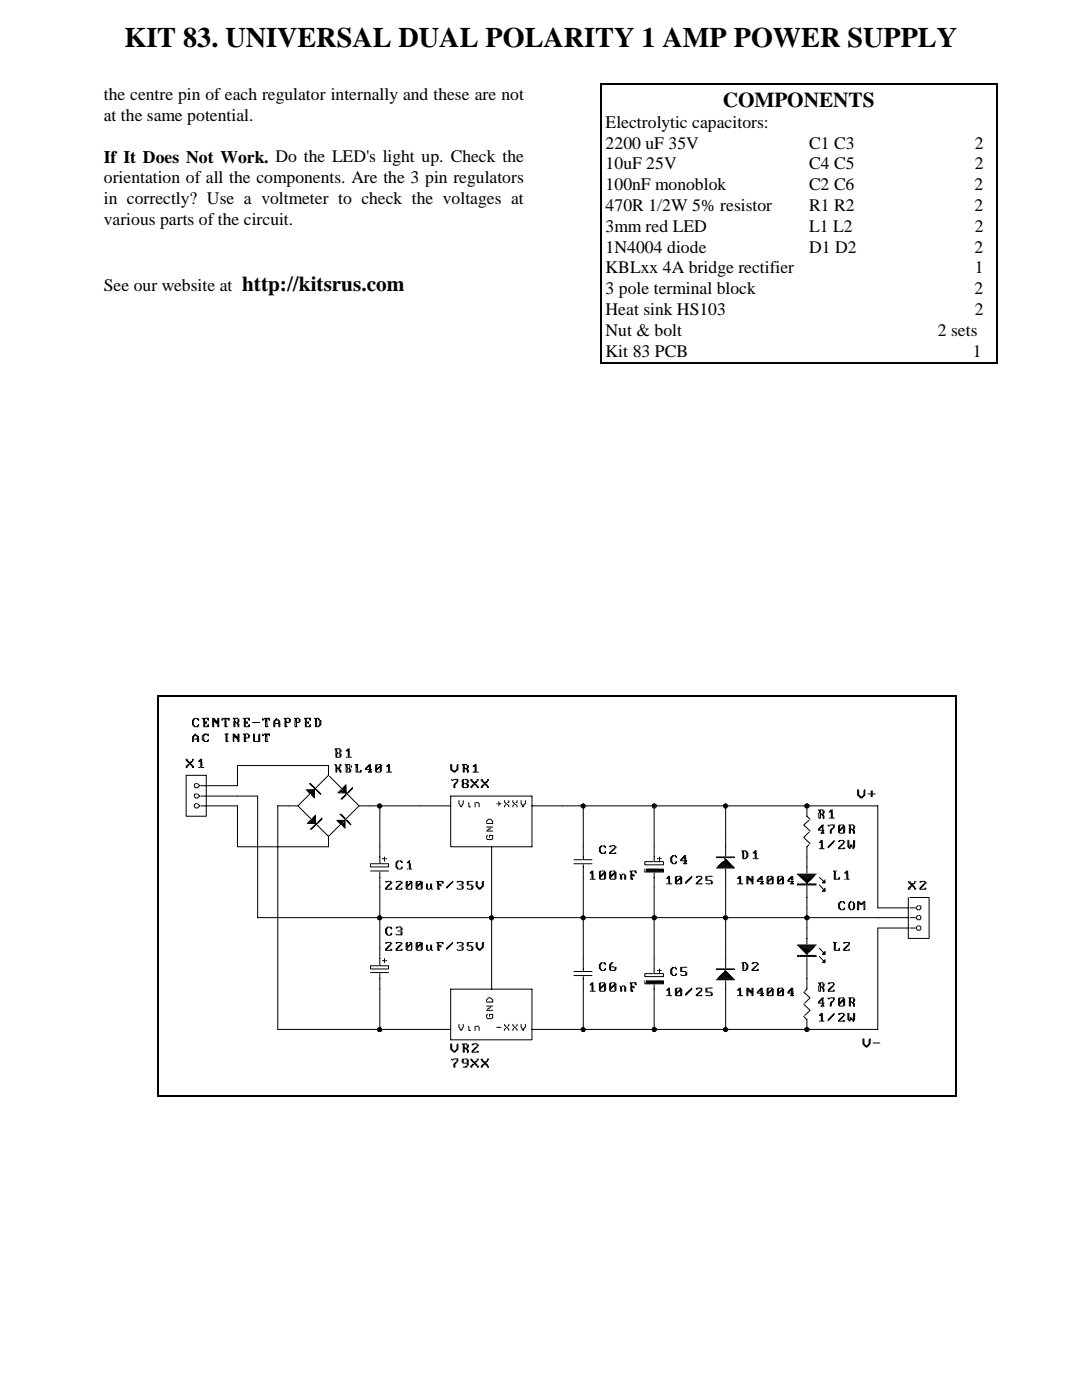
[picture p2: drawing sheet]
<svg xmlns="http://www.w3.org/2000/svg" width="216mm" height="279mm" viewBox="0 0 216 279" stroke-linecap="round" stroke-linejoin="round" font-family="sans-serif">
<g fill="none" stroke="#000" stroke-width=".2">
<path d="M37.1 151.5v.2l1.5 1.5v-.2l-.2 .2M37.4 151.5v.2l1 1.1M37.6 152.6l-.5 .4v.2h.3v-.2l.4-.4M38.4 151.5v.4l-.4 .2M38.6 151.5v.2M38.8 143.3l-.4 .5v.8l.4 .4h.6l.2-.4-.2 .2M39 146.5l-.6 .6v.9h.2v-.9l.4-.4 .6 .6-.2 .2v.5h.2v-.5l-.2-.2-.2 .2h-.4M39 143.3l-.4 .5v.8l.2 .2M39.2 156.4l-.4 .2v.4l.2 .2h.4l.4-.4-.4-.4M39.2 158.5h-.4v.5l.2 .3h.4l.4-.4-.4-.4M39.2 143.3l.4 .5-.2-.5M39.2 146.7l.4 .4"/>
<path d="M39.6 153.2h.2M40.1 151.5l-.5 .4h.7l-.2 .2v1.1h.6M40.1 156.8h1M40.1 158.9h1M40.3 151.5l-.2 .2h.2M40.3 152.1v.9M40.4 143.3l.5 .5-.2 .2v1h.9v-.4l-.2 .2M40.7 143.3l.2 .3-.2 .2 .5 .6v-.4M40.9 146.5l-.5 .4v.7l.5 .4 .7-.1v-.3l-.2 .3M40.9 143.3h.7l-.2 .3 .2 .2v-.2M40.9 144.2v.6M41.1 154.7h-4v8.2h4.1v-8.2"/>
<path d="M41.1 146.5l-.4 .4v.7l.2 .3M41.2 146.5l.4 .4-.1-.4M41.2 158.9h10.2v24.2h129.8M42.4 143.3v1.7h.2v-1.7l1.1 1.1-.3 .2v.4h.3v-.4l-.8-.8v.2l.3 .4M43.4 143.3v.7l.3 .2v-.9M44.3 143.3v.5l.4-.5 .4 .5-.2 .2v1h.4l-.2-.2v-.8l-.2-.2 .4-.5 .4 .5v-.5h-.2M44.9 146.5l.4 .4-.2 .2v.9h.4l-.2-.1v-.8l-.2-.2 .4-.4h-.4M44.9 143.3h.2M46.5 146.5v1.5h.2v-1.5l1 1-.2 .1v.4h.2v-.4l-.8-.7v.2l.5 .4M46.5 143.3l.4 .5-.2 .2v1h.2v-1l.8 .8-.2 .2h.2l-.2-.2 .2-.2-.3-.4 .3-.2v-.4l-.2 .4M46.8 143.3l.1 .3-.1 .2M46.9 143.3h.6v.3"/>
<path d="M47.5 146.5v.6l.2 .2v-.8M48.5 146.5l.5 .4-.3 .2v.9h.4l-.1-.1v-.8l.1 .2h.4l.3-.2v-.4l-.3 .2v.2M48.5 143.3l.5 .5-.3 .2v1h1.1v-.4l-.3 .2M48.7 146.5l.3 .2-.3 .2M48.7 143.3l.3 .3-.3 .2 .6 .6v-.4M49 146.5h.5v.2M49 143.3h.8l-.3 .3 .3 .2v-.2M49 144.2v.6M50.4 144.2h1.4M50.6 146.5v1.4l.2 .1 1-.1v-1.4l-.2 .2v1.2M50.8 146.5v1.4M52.4 146.5v.4l.4-.4 .5 .4-.3 .2v.9h.5l-.2-.1v-.8l-.3-.2 .5-.4 .3 .4v-.4h-.2"/>
<path d="M52.4 143.3v.5l.4-.5 .5 .5-.3 .2v1h.5l-.2-.2v-.8l-.3-.2 .5-.5 .3 .5v-.5h-.2M53 146.5h.3M53 143.3h.3M55.2 143.3l-.6 .7v1h.2v-1l.4-.4 .7 .6-.3 .2v.6h.3v-.6l-.3-.2-.2 .2h-.4M55.4 143.6l.5 .4M56.7 143.3l.4 .5-.2 .2v1h.4l-.2-.2v-.8l.2 .2h.4l.2-.2v-.4l-.2 .4M56.9 143.3l.2 .3-.2 .2M57.1 143.3h.6v.3M58.7 143.3l.5 .5-.3 .2v1h.4l-.1-.2v-.8l.1 .2h.4l.2-.2v-.4l-.2 .4M58.9 143.3l.3 .3-.3 .2M59.2 143.3h.5v.3M60.7 143.3l.4 .5-.2 .2v1h1v-.4l-.2 .2"/>
<path d="M60.9 143.3l.2 .3-.2 .2 .6 .6v-.4M61.1 157.6l.6 .6h.2l.9 .8v.3l-.6-.6 .6-.7v.9l-.2-.4-.9-.9-.2 .2 .4 .2 .5-.4 .2 .4 .2-.2-.2-.2M61.1 143.3h.8l-.2 .3 .2 .2v-.2M61.1 144.2v.6M61.3 157.6l.4 .2 .5-.2M61.7 156.4l2.3 2.1-.8-.9M61.9 156.4l.9 .8M62.8 143.3l.4 .5-.2 .2v1h.6l.4-.4v-.8l-.2 .2v.6l-.2 .2M63 143.3l.2 .3-.2 .2 .2 .2v.8M63.2 143.3h.4l.1 .5v-.2M65.8 154.9l5.8 5.9-6.1 6.1-6-6.1 6-6.1v-1.9h-18.1v4h-6.2M66.8 149.4l.4 .5-.2 .2v1h.8l.2-.2v-.4l-.2 .4"/>
<path d="M66.8 152.6l.4 .4-.2 .2v.9h.2v-.9l.8 .7-.2 .2h.2l-.4-.4 .2-.1-.2-.2 .2-.2v-.6l.2 .2v-.2M67 149.4l.2 .2-.2 .3 .4 .4-.2 .2v.4M67 152.6l.2 .2-.2 .2M67.2 149.4h.6v1.1l-.2-.2M67.6 153v.2M68 157.6l-.6 .6M68 149.6v.5M68.3 157.8l-.3 .2M68.8 152.6l.5 .4-.2 .2v.9h.7l.2-.2v-.3l-.2 .3M69.1 156.6l-1.5 1.6h1.2l.3 .3-1.1 1h.3l.8-.8M69.1 156.8l-.4 .4v.4l-.4 .4h.4l.4-.4v.4l.4 .2 .8-.8v-.2l-.8 .8M69.1 157l-.3 .2v.4l.3-.4"/>
<path d="M69.1 152.6l.2 .2-.2 .2 .4 .4-.2 .2v.3M69.1 151.1h.2M69.3 152.6h.5v1l-.1-.2M69.5 149.4l-.4 .5h.6l-.2 .2v1h.6M69.7 149.4l-.2 .2h.2M69.7 150.1v.8M70.1 152.8v.4M70.8 152.6l.5 .4-.3 .2v.9h1.1v-.4l-.2 .2M71 152.6l.3 .2-.3 .2 .3 .2v.7M71.3 152.6h.1M73.7 152.6l-.8 .8v.2h1.2l-.6 .5h.6l-.4-.4M73.9 152.8l-.2 .1v.5h.2v-.5"/>
<path d="M73.9 152.6l-.8 .8M75.1 152.6l-.2 .2v1.1l.2 .2h.8l.2-.2v-1.1l-1 .9v.2M75.4 152.6l-.2 .2v.8l.8-.8v-.2h-.4M75.9 153.2v.7M77.1 154.1h.3M77.5 152.6l-.4 .4h.6l-.2 .2v.9h.7M77.7 152.6l-.2 .2h.2M77.7 153.2v.7M89.9 158.9h16.2v10.1h-16.2zM89.9 152.6v1l.7 .5h.2l.6-.5v-1l-.2 .2v.8l-.4 .3-.7-.3v-1M90.1 155.5v.2l.5-.2h.8l-.2 .2v.5l-.6 .6v.4h.2v-.4l-.2-.2 .4-.4M91.4 155.7v.3"/>
<path d="M91.6 159.8v.6l.4 .6 .4-.6v-.6M92.2 152.6l.4 .4-.2 .2v.9h.2v-.9l.8 .7-.2 .2h.2l-.2-.2 .2-.2-.4-.3 .4-.2v-.4l-.2 .2v.2M92.4 152.6l.2 .2-.2 .2M92.4 155.5l-.2 .2v.5l.2 .2-.2 .2v.4l.2 .2h.8l.2-.2v-.4l-.2 .4M92.6 152.6h.5v.2M92.6 155.5l-.2 .2v.5l.2 .2-.2 .2v.4M92.9 155.5h.3v1.1l-.3-.2M93.4 155.7v.5M94 155.5v.2l1.4 1.5v-.2l-.2 .2M94.2 155.5v.2l1 1.1M94.4 156.6l-.4 .6h.2l.4-.6M94.4 154.1h.3"/>
<path d="M94.8 152.6l-.4 .4h.6l-.2 .2v.9h.6M95 152.6l-.2 .2h.2M95 153.2v.7M95.2 155.5v.5l-.4 .2M95.4 155.5v.2M96 155.5v.2l1.5 1.5v-.2l-.2 .2M96.2 155.5v.2l1.1 1.1M96.4 156.6l-.4 .6h.2l.5-.6M97.3 155.5v.5l-.4 .2M97.5 155.5v.2M99.5 160v.8M100.7 159.8v.3l.8 .7v.2"/>
<path d="M101.5 159.8v.3l-.2 .1M102.3 159.8v.3l.9 .7v.2M103.2 159.8v.3l-.2 .1M104 159.8v.6l.4 .6 .1-.4 .3-.2v-.6M171.1 157.6v1.1l.7 .6h.2l.6-.6v-1.1l-.2 .2v.9l-.4 .3h-.2l-.5-.3v-1.1M173.2 158.5h.4M173.8 157.8v1.2h.2v-1.2M174.2 158.5h.4M39.2 160.4l-.4 .2v.4l.2 .2h.4l.4-.4-.4-.4M40.1 160.8h1M41.2 160.8h6.2v8.2h18.1v-2.1M59.5 160.8h-4.1v44.6h34.5"/>
<path d="M61.9 163.7l-.6 .6M62.2 163.9l-.3 .2M63 162.7l-1.5 1.6h1.3l.2 .2-1.1 1h.3l.8-.9M63 162.9l-.4 .4v.4l-.4 .4h.4l.4-.4v.4l.4 .2 .8-.8v-.2l-.8 .8M63 163.1l-.2 .2v.4l.2-.4M67.2 163.7l1.6 1.4v.2l-.5-.7 .5-.5v.7l-1-1.1-.2 .1 .2 .3h.2l.5-.4 .2 .4 .1-.3-.1-.1M67.4 163.7l.4 .1 .5-.1M67.8 162.5l2.2 2.1-.7-.9M68 162.5l.8 .8M71.6 160.8h18.3M73.9 173.8h3.6M75.4 160.6l.2-.1a.36 .36 0 0 1 .5 .1 .36 .36 0 0 1-.1 .5v.1h-.5z"/>
<path d="M75.6 160.6l.3 .1v.3h-.3zM75.8 174v18.7h1.7v.7h-3.6v-.7h1.7M75.8 160.8v11.6h1.7v.6h-3.6v-.6h1.7M76.3 171.4h.3M76.7 171v.9M76.9 171.4h.2M77.1 175.9l-.2 .1 1-.1v.5l-1 1.1h1.3v-.3h-.3M77.7 176.4l-.8 .8M78.2 176v.3M79.2 175.9l-.2 .1 1-.1v.5l-1 1.1h1.2v-.3h-.2M79.4 171.8l-.4 .4v.8l.4 .4h.6l.2-.4-.2 .2M79.6 171.8l-.4 .4v.8l.2 .2"/>
<path d="M79.8 171.8l.4 .4v-.2l-.2-.2M79.8 176.4l-.8 .8M80.2 176v.3M81.3 175.9l-.3 .1v1.2l.3 .3h.8l.1-.3v-1.2l-.9 1v.2M81.3 173.4h.1M81.4 175.9l-.1 .1v.8l.8-.8v-.1h-.4M81.7 171.8l-.4 .4h.5l-.1 1.2h.5M81.8 171.8v.2M81.9 172.4v.8M82.1 176.4v.8M83.2 175.9l-.2 .1v1.2l.2 .3h.8l.3-.3v-1.2l-1.1 1v.2M83.5 175.9l-.3 .1v.8l.8-.8v-.1h-.4"/>
<path d="M84 176.4v.8M85.1 176.4v.8l.2 .3h.4l.4-.5v.5h.2M85.3 176.4v.8M85.9 176.4v.6l.2-.2v-.4M87.1 175.9l.5 .4-.3 .1v1.1h.4l-.1-.3v-.8l.4 .4v-.4M87.3 175.9l.2 .1-.2 .3M87.6 175.9h.8l-.2 .1 .2 .3v-.3M90.4 175.9l-1.3 1.1v.2l1.3-1.2M91.2 177.2l.2 .3h.6M91.4 175.9l-.2 .1 1-.1v1.6l.2-.3v-.4M91.6 176.6h.4M92.4 176v.4"/>
<path d="M93.2 175.9v.7h1v.9l.2-.3v-.4M93.2 177.2l.2 .3h.7M93.4 160.2l.2 .8h.3M93.4 175.9v.5M93.6 175.9h.8M94.8 160.2v.8M95 160.2h.4l.2 .2v.6M95 175.9v.9l.6 .7h.2l.6-.7v-.9l-.2 .1v.8l-.4 .4h-.2l-.4-.4v-.9M97.1 164.1v-.2l.4-.4h.4l.4 .4v.4h-1.2M97.1 165.9h1.2M97.1 165.1h1.2M97.3 166.7l-.2 .4"/>
<path d="M97.7 167.1v-.4h.6v.6l-.2 .3h-.8l-.2-.3M97.9 165.4l-.6 .3M98.1 169v28.4M99.1 160.4h.1M99.7 160.4h.3M100.9 160.6l-.2 .4M102.5 160.6l-.2 .4M106.1 160.8h69v20.4h6.1M114.5 171.6h1.7M114.5 172.4h3.6M116 160.6l.2-.1a.36 .36 0 0 1 .5 .1 .36 .36 0 0 1-.1 .5v.1h-.4l-.2-.2zM116.2 160.7l.2-.1 .2 .3-.3 .1z"/>
<path d="M116.4 172.6v21.3h1.7M116.4 160.8v10.8h1.7M117.7 175.5h.3M118.1 173.8l-.4 .4h.6l-.2 .3v1h.7M118.3 173.8l-.2 .2h.2M118.3 174.5v.8M119.8 173.8l-.2 .2v1.3l.2 .2h.8l.2-.2v-1.3l-1 1.1v.2M120 168.8l-.4 .4v.7l.4 .4 .8-.1v-.3l-.2 .3M120 173.8l-.2 .2v.9l.8-.9v-.2h-.4M120.2 168.8l-.4 .4v.7l.2 .3M120.4 168.8l.4 .4-.2-.4M120.6 174.5v.8"/>
<path d="M121.8 168.8l-.2 .2 .5-.2h.6v.6l-1.1 .9h1.3l-.2-.1M121.8 173.8l-.2 .2v1.3l.2 .2h.9l.2-.2v-1.3l-1.1 1.1v.2M122.1 173.8l-.3 .2v.9l.9-.9v-.2h-.4M122.5 169.4l-.9 .8M122.7 174.5v.8M122.9 169v.2M123.6 174.5l.5 .4-.3 .2v.4h.3v-.4l-.3-.2 .4-.4h.4v1h.3v-.8M125.7 173.8l.4 .4-.2 .3v1h.4l-.2-.2v-.8l.4 .4v-.4M125.9 173.8l.2 .2-.2 .2M126.1 173.8h.8l-.2 .2 .2 .2v-.2M128.7 173.4v.6h3.7v-.6l-.4 .4h.2l-.4-.4-.4 .4h.4v-.2l.4-.2M129 173.4v.4h2.2l.4-.4h-2.5v.2h2.1"/>
<path d="M130.2 160.5h.2v-.1l.5 .1 .1 .5-.3 .2h-.4l-.2-.3zM130.3 160.7h.4v.3l-.4-.1zM130.5 174.2v20.1h1.9v.6h-3.7v-.6h1.6M130.5 160.8v11.2h1.9v.6h-3.7v-.6h1.6M131.2 171.4h.2M131.6 171v.9M131.8 171.4h.2M133 176.4h.2M133.4 174.9l-.4 .4h.6l-.2 .2v.9h.6M133.6 174.9l-.2 .2h.2M133.6 175.5v.8M134.3 170.7l-.5 .5v.8l.5 .4h.5l.2-.4-.2 .2"/>
<path d="M134.5 170.7l-.5 .5v.8l.3 .2M134.7 170.7l.3 .5-.2-.5M135 174.9l-.2 .2v1.2h1.2v-1.2l-1 .9v.3M135.2 174.9l-.2 .2v.8l.8-.8v-.2h-.4M135.8 175.5v.8M136.6 170.7l-.8 .9v.2h1.2l-.6 .6h.6l-.4-.4M136.8 171l-.2 .2v.4h.2v-.4M136.8 170.7l-.8 .9M138.1 174.9l-1.3 1.1v.3l1.3-1.2M139.1 174.9l-.2 .2 .4-.2h.6v.6l-1 .9h1.2l-.2-.1M139.7 175.5l-.8 .8M140.1 175.1v.2"/>
<path d="M140.9 174.9v.8h1v.7l.2-.1v-.4M140.9 176.3l.8 .1M141.1 174.9v.6M141.3 174.9h.8M142.9 171h1.3l.2 .2h-1.5M144.2 172.4h.4l-.2-.2h.2l.4 .4h-1.2l.8-.7 .8 .7h-.2l-.8-.7-1 .9h2.4l-1.2-1.2h.2l1.3 1.4h-3M144.4 160.6l.2-.1a.36 .36 0 0 1 .5 .1 .36 .36 0 0 1-.1 .5v.1h-.4l-.2-.2zM144.6 160.7l.3-.1 .1 .3-.3 .1zM144.8 160.8v10.1M144.8 173.4v19.8M144.8 171.2h1.3M146.5 171.2v-.2h-2.1l2.1 2.2h-3.6"/>
<path d="M147.2 176.4h.2M147.6 174.9l-.4 .4h.6l-.2 .2v.9h.6M147.8 174.9l-.2 .2h.2M147.8 175.5v.8M148 169.8l.4 .4-.2 .1v1.1h.6l.4-.5v-.7l-.2 .1v.6l-.2 .3M148.2 169.8l.2 .1-.2 .3 .2 .1v.9M148.4 169.8h.4l.2 .4v-.3M149 174.9v1.5h.2v-1.5l1.1 1-.3 .1v.4h.3v-.4l-.8-.7 .4 .6M150 174.9v.6l.3 .2v-.8M150.3 171.4h.2M150.7 169.8l-.4 .4h.6l-.2 .1v1.1h.6M150.9 169.8l-.2 .1h.2"/>
<path d="M150.9 170.3v.9M151.9 174.9l-.8 .8v.2h1.2l-.6 .5h.6l-.4-.4M152.1 175.1l-.3 .2v.3h.3v-.3M152.1 174.9l-.8 .8M153.3 174.9l-.3 .2v1.2h1.3v-1.2l-1 .9v.3M153.5 174.9l-.2 .2v.8l.8-.8v-.2h-.4M154.1 175.5v.8M155.3 174.9l-.2 .2v1.2h1.3v-1.2l-1.1 .9v.3M155.5 174.9l-.2 .2v.8l.8-.8v-.2h-.3M156.1 175.5v.8M157.9 174.9l-.7 .8v.2h1.1l-.6 .5h.6l-.4-.4M158.2 175.1l-.3 .2v.3h.3v-.3"/>
<path d="M158.2 174.9l-.8 .8M159.6 176.4h1.4M160.6 160.6l.5-.2v.1l.3 .1v.4l-.2 .2h-.4l-.2-.2zM160.8 160.7l.3-.1v.4l-.3-.1zM161 160.8v2.1l.6 .6M161 176.8v11.6M161.4 163.7l-1 .9 1.2 1.3M161.4 166.1l-1 1 1.2 1.3M161.4 168.6l-.4 .4v5.2M162.7 174.7h-3.1l1.4 1.4h.2l-1.2-1.2h2.4l-1 1-.8-.8h-.2l.8 .8 .9-.8h-1.3l.4 .4h.2l-.2-.2h.4M162.9 174.5h-3.8l2.3 2.1h-2.3l.3-.2h-.3M162.9 176.4h-1.5l.2 .2h1.3"/>
<path d="M163.3 161.6l.4 .5-.3 .2v1h.3v-1l.7 .8-.2 .2h.2l-.2-.2 .2-.2-.3-.4 .3-.2v-.5l-.2 .5M163.5 175.1l1.1 1.1h-.5l.5-.6M163.5 176.6l1.1 1.3h-.5l.5-.7M163.5 161.6l.2 .2-.2 .3M163.5 169.4h.2M163.7 161.6h.5v.2M163.9 167.7l-.4 .4h.6l-.2 .3v1h.5M164.1 164.6l-.8 .9v.2h1.1l-.6 .6h.6l-.3-.4M164.1 167.7l-.3 .2h.3M164.1 168.4v.8M164.2 164.8l-.1 .7h.1v-.4M164.3 164.6l-.8 .9"/>
<path d="M164.6 175.9v.1M164.6 177.5v.2M165.2 164.6v.2l.5-.2h.8l-.2 .2v.5l-.6 .6v.4h.2v-.4l-.2-.2 .4-.4M165.5 163.3h.2M165.9 161.6l-.4 .5h.6l-.2 .2v1h.6M166.1 161.6l-.2 .2h.2M166.1 162.3v.8M166.3 173.8l.4 .4-.2 .3v1h1v-.4l-.2 .2M166.5 173.8l.2 .2-.2 .2 .2 .3v.8M166.5 167.7l-1.3 1.3v.2l1.3-1.3M166.5 164.8v.3M166.7 173.8h.2"/>
<path d="M167.5 164.6l-.2 .2v1.3l.2 .2h.8l.2-.2v-1.3l-1 1.1v.2M167.5 167.7l-.2 .2 .4-.2h.6v.7l-1 1h1.2v-.2h-.2M167.7 164.6l-.2 .2v.9l.8-.9v-.2h-.3M167.7 179.9l-.4 .4v.9l.4 .4h.6l.2-.2v-.2l-.2 .2M168 179.9l-.5 .4v.9l.2 .2M168.1 179.9l.4 .4-.2-.4M168.1 168.4l-.8 .8M168.3 165.4v.7M168.5 175.5h.2M168.5 167.9v.2M169 173.8l-.5 .4h.7l-.2 .3v1h.5M169.2 173.8l-.2 .2h.2"/>
<path d="M169.2 167.7v1.3l.4 .4v-.4h.9l-.3 .4h.1l-.1-.2M169.2 174.5v.8M169.4 164.6l.3 .5-.2 .2v1h.2v-1l.8 .8-.2 .2h.2l-.2-.2 .2-.2-.3-.4 .3-.2v-.5l-.2 .5M169.4 167.7v1.3M169.5 164.6l.2 .2-.2 .3M169.7 164.6h.6v.2M169.7 168.6v.2h.3v-.2M169.7 179.9l-.3 .4v.9l.3 .4h.5l.3-.4v-.9l-.2 .3-.1 .8M169.9 179.9l-.4 .4v.9l.2 .2M170.2 179.9l.1 .4v-.2M170.3 167.7v1.1h.2v-1.1M171.1 179.9v1.7h.2v-1.7l.7 .7 .6-.7v1.7l-.2-.2v.2"/>
<path d="M172.4 179.9l-.6 .7-.3-.3M181.2 179.1v8.2h4.2v-8.2h-3.8M181.2 175.9l1.5 1.6v-.3l-.2 .3M181.6 175.9l.9 1.1M181.7 176.8l-.5 .4v.3h.4l.3-.7M182.5 175.9v.4l-.4 .1M182.7 175.9v.1M183.7 175.9l-.2 .1 1-.1v.5l-1 1.1h1.3v-.3h-.3M184.4 176.4l-.9 .8M184.8 176v.3M73.9 194.1h3.6M75.4 182.9l.2-.1a.36 .36 0 0 1 .5 .1 .36 .36 0 0 1-.1 .5v.2h-.5z"/>
<path d="M75.7 182.9l.2 .1v.3h-.3zM75.8 194.3v11.1M76.3 191.7h.3M76.7 191.3v.8M76.9 191.7h.2M77.1 188.1l-.2 .1 1-.1v.5l-1 1.1h1.3v-.3h-.3M77.4 185l-.5 .4v.8l.5 .4h.5l.3-.4-.3 .2M77.5 185l-.4 .4v.8l.3 .2M77.7 185l.5 .4-.3-.4M77.7 188.6l-.8 .8M78.2 188.2v.2M79 186.4l.8 .2"/>
<path d="M79.2 185l-.2 .2 .4-.2h.6v1.6l.2-.2v-.4M79.2 188.1l-.2 .1 1-.1v.5l-1 1.1h1.2v-.3h-.2M79.4 185.8h.4M79.8 188.6l-.8 .8M80.2 185.2v.4M80.2 188.2v.2M81.3 188.1l-.3 .1v1.2l.3 .3h.8l.1-.3v-1.2l-.9 1v.2M81.4 188.1l-.1 .1v.8l.8-.8v-.1h-.4M82.1 188.6v.8M83.2 188.1l-.2 .1v1.2l.2 .3h.8l.3-.3v-1.2l-1.1 1v.2M83.5 188.1l-.3 .1v.8l.8-.8v-.1h-.4M84 188.6v.8"/>
<path d="M85.1 188.6v.8l.2 .3h.4l.4-.5v.5h.2M85.3 188.6v.8M85.9 188.6v.6l.2-.2v-.4M87.1 188.1l.5 .3-.3 .2v1.1h.4l-.1-.3v-.8l.4 .4v-.4M87.3 188.1l.2 .1-.2 .2M87.6 188.1h.8l-.2 .1 .2 .2v-.2M89.9 197.4h16.2v10.1h-16.2zM90.4 188.1l-1.3 1.1v.2l1.3-1.2M91.2 189.4l.2 .3h.6M91.4 188.1l-.2 .1 1-.1v1.6l.2-.3v-.4M91.6 188.8h.4M92.4 188.2v.4"/>
<path d="M93.2 188.1v.7h1v.9l.2-.3v-.4M93.2 189.4l.2 .3h.7M93.4 188.1v.5M93.6 188.1h.8M95 188.1v.9l.6 .7h.2l.6-.7v-.9l-.2 .1v.8l-.4 .4h-.2l-.4-.4v-.9M97.1 199.8v-.2l.4-.5h.4l.4 .5v.4h-1.2M97.7 182.9l.2-.1a.36 .36 0 0 1 .5 .1 .36 .36 0 0 1-.1 .5v.2h-.5zM98 182.9l.3 .1-.1 .3h-.3zM114.5 193.9h1.7M114.5 194.7h3.6M116 182.9l.5-.2 .3 .3-.2 .6h-.4l-.2-.3zM116.3 182.9l.3 .2-.1 .2h-.3z"/>
<path d="M116.4 194.9v10.5M117.7 197.8h.3M118.1 196.1l-.4 .5h.6l-.2 .2v1h.7M118.3 196.1l-.2 .2h.2M118.3 196.8v.8M119.8 196.1l-.2 .2v1.3l.2 .2h.8l.2-.2v-1.3l-1 1.1v.2M120 192.1l-.4 .4v.8l.4 .4h.6l.2-.4-.2 .2M120 196.1l-.2 .2v.9l.8-.9v-.2h-.4M120.2 192.1l-.4 .4v.8l.2 .2M120.4 192.1l.4 .4-.2-.4M120.6 196.8v.8M121.8 196.1l-.2 .2v1.3l.2 .2h.9l.2-.2v-1.3l-1.1 1.1v.2"/>
<path d="M122.1 192.1l-.5 .4v1l.2 .2h.9l.2-.2v-.5l-.2 .5M122.1 193h.5M122.1 196.1l-.3 .2v.9l.9-.9v-.2h-.4M122.3 192.1l-.5 .4v1M122.7 196.8v.8M123.6 196.8l.5 .4-.3 .2v.4h.3v-.4l-.3-.2 .4-.4h.4v1h.3v-.8M125.7 196.1l.4 .5-.2 .2v1h.4l-.2-.2v-.8l.4 .4v-.4M125.9 196.1l.2 .2-.2 .3M126.1 196.1h.8l-.2 .2 .2 .3v-.3M128.7 195.7v.6h3.7v-.6l-.4 .4h.2l-.4-.4-.4 .4h.4l.2-.4h.2M129 195.7v.4h2.2l.4-.4h-2.5v.3h2.1M130.2 182.8h.2v-.1l.5 .1 .1 .5-.3 .3h-.4l-.2-.4z"/>
<path d="M130.5 182.9l.2 .1v.3l-.4-.1zM130.5 196.6v8.8M131.2 193.7h.2M131.6 193.4v.7M131.8 193.7h.2M133 198.7h.2M133.4 197.2l-.4 .4h.6l-.2 .2v.9h.6M133.6 197.2l-.2 .2h.2M133.6 197.8v.8M134.3 193l-.5 .5v.8l.5 .4h.5l.2-.4-.2 .2M134.5 193l-.5 .5v.8l.3 .2M134.7 193l.3 .5-.2-.5"/>
<path d="M135 197.2l-.2 .2v1.2h1.2v-1.2l-1 .9v.3M135.2 197.2l-.2 .2v.8l.8-.8v-.2h-.4M135.8 193v.9h1v.8l.2-.2v-.4M135.8 194.5l.2 .2h.6M135.8 197.8v.8M136 193v.7M136.2 193h.8M138.1 197.2l-1.3 1.1v.3l1.3-1.2M139.1 197.2l-.2 .2 .4-.2h.6v.6l-1 .9h1.2l-.2-.1M139.7 197.8l-.8 .8M140.1 197.4v.2M140.9 197.2v.8h1v.7l.2-.1v-.4"/>
<path d="M140.9 198.6l.8 .1M141.1 197.2v.6M141.3 197.2h.8M142.9 193.4l1.5 .1h-1.5M144.2 194.7h.4l-.2-.2h.2l.4 .4h-1.2l.8-.8 .8 .8h-.2l-.8-.8-1 1h2.4l-1.2-1.2h.2l1.3 1.4h-3M144.4 182.9l.5-.2 .3 .3-.2 .6h-.4l-.2-.3zM144.6 183l.2-.1 .2 .3-.4 .1zM144.8 195.7v9.7M144.8 193.5h1.3M146.5 193.5l-2.1-.1 2.1 2.1h-3.6M147.2 198.7h.2M147.6 197.2l-.4 .4h.6l-.2 .2v.9h.6"/>
<path d="M147.8 197.2l-.2 .2h.2M147.8 197.8v.8M148 192.1l.4 .4-.2 .1v1.1h.6l.4-.4v-.8l-.2 .1v.7l-.2 .2M148.2 192.1l.2 .2-.2 .2 .2 .1v.9M148.4 192.1h.4l.2 .4v-.2M149 197.2v1.5h.2v-1.5l1.1 1-.3 .1v.4h.3v-.4l-.8-.7v.2l.4 .4M150 197.2v.6l.3 .2v-.8M150.3 192.1l-.3 .2 .5-.2h.6v.5l-1.1 1.1h1.3v-.2h-.2M150.9 192.7l-.9 .8M151.3 192.3v.2M151.9 197.2l-.8 .8v.2h1.2l-.6 .5h.6l-.4-.4M152.1 197.4l-.3 .2v.4h.3v-.4"/>
<path d="M152.1 197.2l-.8 .8M153.3 197.2l-.3 .2v1.2h1.3v-1.2l-1 .9v.3M153.5 197.2l-.2 .2v.8l.8-.8v-.2h-.4M154.1 197.8v.8M155.3 197.2l-.2 .2v1.2h1.3v-1.2l-1.1 .9v.3M155.5 197.2l-.2 .2v.8l.8-.8v-.2h-.3M156.1 197.8v.8M157.9 197.2l-.7 .8v.2h1.1l-.6 .5h.6l-.4-.4M158.2 197.4l-.3 .2v.4h.3v-.4M158.2 197.2l-.8 .8M159.6 190.7h1.4M160.4 198l1.2 1.1-1 1.1"/>
<path d="M160.6 182.9l.5-.2v.1l.3 .1v.4l-.2 .3h-.4l-.2-.3zM160.8 183l.2-.1 .2 .3-.4 .1zM161 191.1v2.2M161 193.4v4l-.4 .4M162.7 188.8h-3.1l1.4 1.4h.2l-1.2-1.2h2.4l-1 1-.8-.8h-.2l.8 .8 .9-.8h-1.3l.4 .5h.2l-.2-.3h.4M162.9 188.6h-3.8l2.3 2.3h-2.3l.3-.2h-.3M162.9 190.7h-1.5l.2 .2h1.3M163.3 196.1l.4 .5-.3 .2v1h.3v-1l.7 .8-.2 .2h.2l-.2-.2 .2-.2-.3-.4 .3-.2v-.5l-.2 .5M163.5 189.2l1.1 1.3h-.5l.5-.6M163.5 190.9l1.1 1.2h-.5l.5-.6M163.5 196.1l.2 .2-.2 .3M163.7 196.1h.5v.2"/>
<path d="M164.1 199.1l-.8 .9v.2h1.1l-.6 .6h.6l-.3-.4M164.2 199.3l-.1 .7h.1v-.4M164.3 199.1l-.8 .9M164.6 190v.2M164.6 191.7v.2M165.2 199.1v.2l.5-.2h.8l-.2 .2v.5l-.6 .6v.4h.2v-.4l-.2-.2 .4-.4M165.5 196.1l-.3 .2 .5-.2h.6v.7l-1.1 1h1.3v-.2h-.2M166.1 196.8l-.9 .8M166.3 188.1l.4 .3-.2 .2v1.1h1v-.5l-.2 .2M166.5 188.1l.2 .1-.2 .2 .2 .2v.8M166.5 196.3v.3M166.5 199.3v.3"/>
<path d="M166.7 188.1h.2M167.5 199.1l-.2 .2v1.3l.2 .2h.8l.2-.2v-1.3l-1 1.1v.2M167.7 199.1l-.2 .2v.9l.8-.9v-.2h-.3M168.3 199.8v.8M168.5 188.1l-.2 .1 1.1-.1v.5l-1.1 1.1h1.2l-.1-.3M169.2 188.6l-.9 .8M169.4 199.1l.3 .5-.2 .2v1h.2v-1l.8 .8-.2 .2h.2l-.2-.2 .2-.2-.3-.4 .3-.2v-.5l-.2 .5M169.5 199.1l.2 .2-.2 .3M169.5 188.2v.2M169.7 199.1h.6v.2M172.4 180.3v.9M181.2 185.2h-6.1v20.2h-69"/>
<path d="M181.6 181.2h.9M181.6 183.1h.9M181.6 185.2h.9M183.1 180.8l-.4 .4 .4 .4h.4l.2-.3v-.5h-.4M183.1 182.7l-.4 .4 .4 .5h.4l.2-.3v-.4l-.4-.2M183.1 184.8l-.4 .4 .4 .4h.4l.2-.2v-.4l-.4-.2M75.4 205.2l.2-.1a.36 .36 0 0 1 .5 .1 .36 .36 0 0 1-.1 .5v.2h-.5zM75.7 205.2l.2 .2v.3h-.3zM89.9 208.3v1.1l.7 .6h.2l.6-.6v-1.1l-.2 .2v.9l-.4 .4h-.2l-.5-.4v-1.1M90.1 211.3v.2l.5-.2h.8l-.2 .2v.5l-.6 .6v.4h.2v-.4l-.2-.2 .4-.4M91.4 211.5v.3M91.6 204.4v.6l.4 .7 .4-.7v-.6"/>
<path d="M92.2 208.3l.4 .4-.2 .3v1h.2v-1l.8 .8-.2 .2h.2l-.2-.2 .2-.2-.4-.4 .4-.2v-.5l-.2 .5M92.4 208.3l.2 .2-.2 .2M92.4 211.3l-.2 .2v.5l.2 .2h1l-.4 .8v-.2l-.1 .2h-.5M92.6 208.3h.5v.2M92.6 211.3l-.2 .2v.5M92.9 211.3h.3v.7h.2v-.5M93.4 204.8l.2 .9h.3M93.4 212.4v.2M94 211.3v.2l1.4 1.5v-.2l-.2 .2M94.2 211.3v.2l1 1.1M94.4 208.3l-.2 .2 .4-.2h.6v.7l-1 1h1.2v-.2h-.2M94.4 212.4l-.4 .4v.2h.2v-.2l.4-.4"/>
<path d="M94.8 204.8v.9M95 204.8h.4l.2 .2v.7M95 209l-.8 .8M95.2 211.3v.5l-.4 .2M95.4 208.5v.2M95.4 211.3v.2M96 211.3v.2l1.5 1.5v-.2l-.2 .2M96.2 211.3v.2l1.1 1.1M96.4 212.4l-.4 .4v.2h.2v-.2l.5-.4M97.1 201.6h1.2M97.1 200.8h1.2M97.3 202.4l-.2 .5"/>
<path d="M97.3 211.3v.5l-.4 .2M97.5 211.3v.2M97.7 202.9v-.5h.6v.7l-.2 .2h-.8l-.2-.2M97.9 201l-.6 .4M99.1 205h.9M100.7 204.4v.2l.8 .8v.3M100.9 205.2l-.2 .5M101.5 204.4v.2l-.2 .2M102.3 204.4v.2l.9 .8v.3M102.5 205.2l-.2 .5M103.2 204.4v.2l-.2 .2M104 204.4v.6l.4 .7 .1-.5 .3-.2v-.6"/>
<path d="M116 205.2l.5-.2 .3 .4v.2l-.2 .3h-.4l-.2-.2zM116.3 205.2l.3 .2-.1 .3h-.3zM130.2 205.1h.2v-.1l.5 .1 .1 .6-.3 .2h-.4l-.2-.3zM130.5 205.2l.2 .2v.3l-.4-.1zM144.4 205.2l.5-.2 .3 .4v.2l-.2 .3h-.4l-.2-.2zM144.6 205.4l.3-.2 .1 .4-.4 .1zM160.4 200.4l1.2 1.2-1 1M160.4 202.9l.6 .6v1.9M160.6 205.2l.5-.2v.1l.3 .1v.5l-.2 .2h-.4l-.2-.2zM160.8 205.4l.3-.2 .1 .4-.4 .1zM163.5 203.8h.2M163.9 202.2l-.4 .4h.6l-.2 .3v.9h.5"/>
<path d="M164.1 202.2l-.3 .2h.3M164.1 202.9v.8M166.5 202.2l-1.3 1.3v.2l1.3-1.3M167.5 202.2l-.2 .2 .4-.2h.6v.7l-1 .9h1.2l-.2-.1M168.1 202.9l-.8 .8M168.5 202.4v.2M169.2 202.2v1.3l.4 .3v-.3h.9l-.3 .3h.1l-.1-.1M169.4 202.2v1.3M169.7 203.1v.2h.3v-.2M170.3 202.2v1.1h.2v-1.1M172.2 207.3v1l.6 .7h.2l.6-.7v-1l-.2 .2v.8l-.4 .4h-.2l-.4-.4v-1M174.2 208.2h1.4"/>
</g>
<g fill="#000">
<path d="M119.7 16.6h.3v.3h-.3z" fill-rule="evenodd"/>
<path d="M119.7 16.6h.3v.3h-.3z" fill-rule="evenodd"/>
<path d="M198.7 16.6h.3v.3h-.3z" fill-rule="evenodd"/>
<path d="M198.7 16.6h.3v.3h-.3z" fill-rule="evenodd"/>
<path d="M119.7 72.3h.3v.3h-.3z" fill-rule="evenodd"/>
<path d="M119.7 72.3h.3v.3h-.3z" fill-rule="evenodd"/>
<path d="M198.7 72.3h.3v.3h-.3z" fill-rule="evenodd"/>
<path d="M198.7 72.3h.3v.3h-.3z" fill-rule="evenodd"/>
<path d="M31.4 138.8h.3v.2h-.3z" fill-rule="evenodd"/>
<path d="M31.4 138.8h.3v.2h-.3z" fill-rule="evenodd"/>
<path d="M190.6 138.8h.2v.2h-.2z" fill-rule="evenodd"/>
<path d="M190.6 138.8h.2v.2h-.2z" fill-rule="evenodd"/>
<path d="M31.4 218.6h.3v.2h-.3z" fill-rule="evenodd"/>
<path d="M31.4 218.6h.3v.2h-.3z" fill-rule="evenodd"/>
<path d="M190.6 218.6h.2v.2h-.2z" fill-rule="evenodd"/>
<path d="M190.6 218.6h.2v.2h-.2z" fill-rule="evenodd"/>
</g>
<path d="M119.9 16.9v55.4M120 16.8h78.7M198.9 16.9v55.4M120 72.5h78.7M31.6 139v79.6M31.7 138.9h158.9M190.7 139v79.6M31.7 218.7h158.9" fill="none" stroke="#000" stroke-width=".25"/>
<text font-size="5.6" x="24.8" y="9.4">KIT 83. UNIVERSAL DUAL POLARITY 1 AMP POWER SUPPLY</text>
<g font-size="4.2">
<text x="144.2" y="21.3">COMPONENTS</text>
<text x="48.3" y="58.1">http://kitsrus.com</text>
</g>
<g font-size="3.5">
<text x="20.7" y="19.9">the centre pin of each regulator internally and these are not</text>
<text x="20.7" y="24.1">at the same potential.</text>
<text x="120.8" y="25.5">Electrolytic capacitors:</text>
<text x="120.8" y="29.7">2200 uF 35V</text>
<text x="161.5" y="29.7">C1 C3</text>
<text x="194.5" y="29.7">2</text>
<text x="20.7" y="32.5">If It Does Not Work. Do the LED's light up. Check the</text>
<text x="120.8" y="33.8">10uF 25V</text>
<text x="161.5" y="33.8">C4 C5</text>
<text x="194.5" y="33.8">2</text>
<text x="20.7" y="36.6">orientation of all the components. Are the 3 pin regulators</text>
<text x="20.7" y="40.7">in correctly? Use a voltmeter to check the voltages at</text>
<text x="120.8" y="38">100nF monoblok</text>
<text x="161.4" y="38">C2 C6</text>
<text x="194.4" y="38">2</text>
<text x="20.7" y="44.9">various parts of the circuit.</text>
<text x="120.8" y="42.1">470R 1/2W 5% resistor</text>
<text x="120.8" y="46.3">3mm red LED</text>
<text x="161.5" y="42.1">R1 R2</text>
<text x="161.5" y="46.3">L1 L2</text>
<text x="194.5" y="42.1">2</text>
<text x="194.5" y="46.3">2</text>
<text x="120.8" y="50.4">1N4004 diode</text>
<text x="161.4" y="50.4">D1 D2</text>
<text x="194.5" y="50.4">2</text>
<text x="20.7" y="58.1">See our website at</text>
<text x="120.8" y="54.6">KBLxx 4A bridge rectifier</text>
<text x="120.8" y="58.7">3 pole terminal block</text>
<text x="194.5" y="58.7">2</text>
<text x="194.5" y="54.6">1</text>
<text x="120.8" y="62.9">Heat sink HS103</text>
<text x="194.5" y="62.9">2</text>
<text x="120.8" y="67">Nut &amp; bolt</text>
<text x="120.8" y="71.2">Kit 83 PCB</text>
<text x="187.1" y="67">2 sets</text>
<text x="194.1" y="71.2">1</text>
</g>
</svg>
